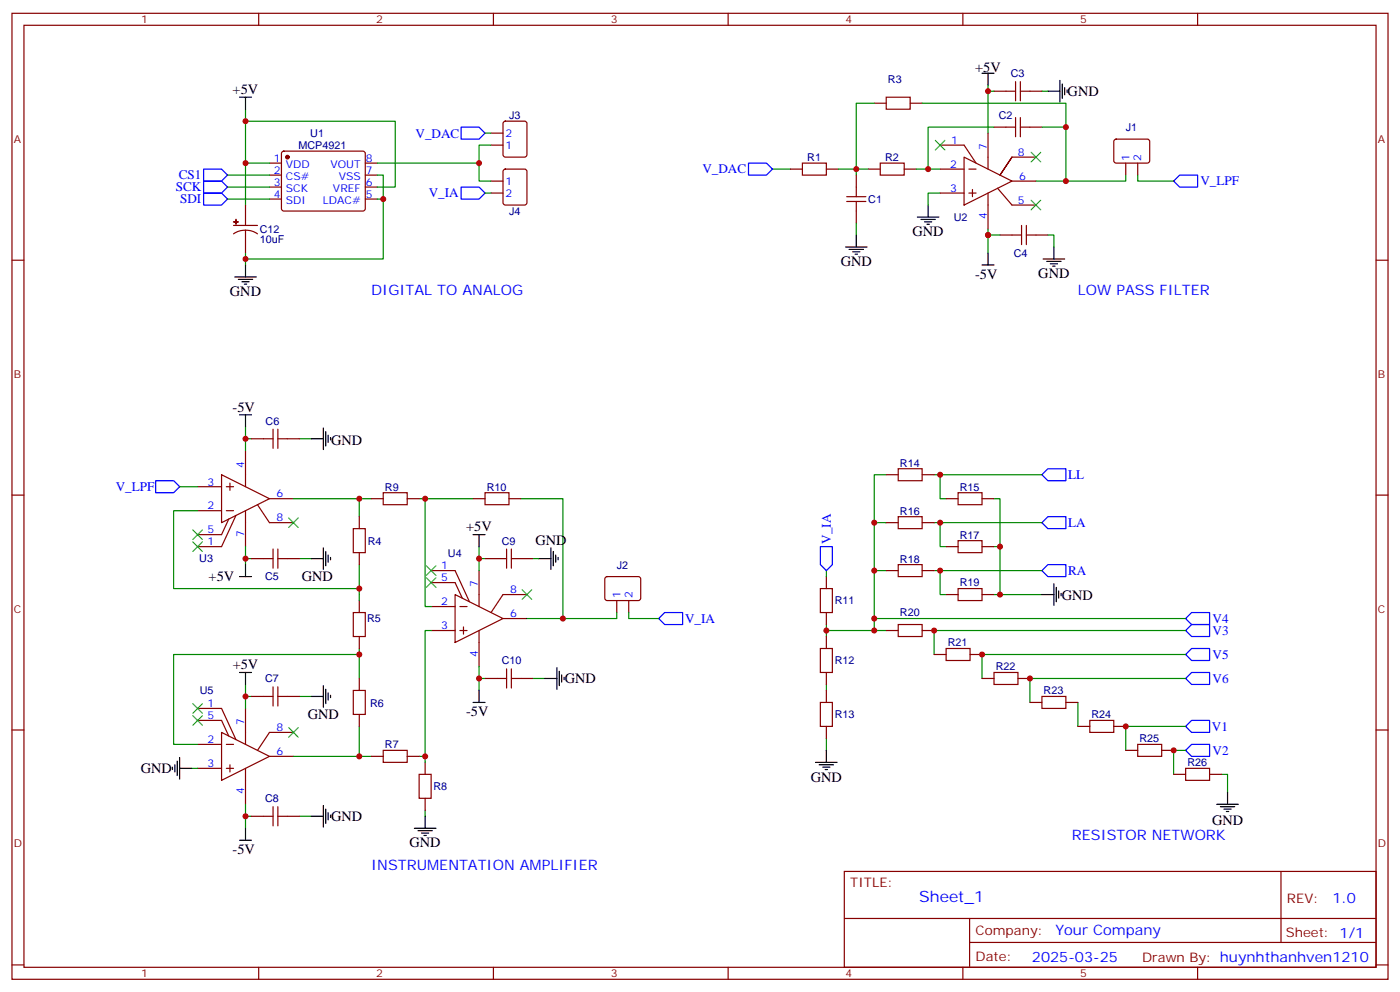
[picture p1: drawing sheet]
<svg xmlns="http://www.w3.org/2000/svg" width="412mm" height="292mm" viewBox="0 0 412 292" stroke-linecap="round" stroke-linejoin="round" font-family="sans-serif">
<g fill="none" stroke="#870000" stroke-width=".35">
<path d="M3.5 3.9h405.4v284.4h-405.4zM7.1 7.4h398.2v277.3h-398.2zM76.2 3.9v3.5M145.3 3.9v3.5M214.5 3.9v3.5M283.6 3.9v3.5M352.8 3.9v3.5M144.6 39.2h3.6M148.4 35.9l.5-.2h5.6l.7 .4v9.4l-.4 .7h-5.9l-.7-.4v-9.4zM257.5 30.4h3.6M261.1 28.6h7v3.5h-7zM268.1 30.4h3.5"/>
<path d="M291 39.2v10.6M292.8 37.4h6.4M292.8 26.8h6.4M299.2 24v5.7M299.2 34.6v5.7M300.6 24v5.7M300.6 34.6v5.7M300.6 37.4h6.3M300.6 26.8h6.3M79.4 48h3.5M79.4 51.5h3.5M79.4 55.1h3.5"/>
<path d="M79.4 58.6h3.5M83.1 44.7l.5-.2h23.3l.5 .2 .2 .5-.1 16.5-.6 .4h-23.6l-.4-.7v-16.2zM107.6 48h3.5M107.6 51.5h3.5M107.6 55.1h3.5M107.6 58.6h3.5M144.6 42.7h3.6M144.6 56.8h3.6M144.6 53.3h3.6M148.4 50l.5-.2h5.6l.7 .4v9.5l-.4 .6-5.9 .1-.7-.5v-9.4zM232.8 49.8h3.6M236.4 48h7v3.5h-7z"/>
<path d="M243.4 49.8h3.5M249.4 59.3h5.7M249.4 57.9h5.7M252.2 51.5v6.4M252.2 59.3v6.4M255.8 49.8h3.5M259.3 48h7v3.5h-7zM266.3 49.8h3.6M276.9 49.8h7.1M276.9 42.7h7.1l3.5 5.3M276.9 56.8h7.1M284 46.2l14.1 7.1-14.1 7.1z"/>
<path d="M285.4 49.8h2.1M285.4 56.8h2.1M286.5 55.8v2.1M291 56.8v10.6M293.9 55.4l4.2 5h7.1M294.6 51.5l3.5-5.3-3.5 5.3M298.1 46.2h7.1M298.1 53.3h7.1M328.3 41.2l.5-.2h9.4l.5 .7-.1 5.9-.6 .4-9.5-.1-.4-.6v-5.6zM331.6 48v3.5M335.1 48v3.5M3.5 76.6h3.6"/>
<path d="M68.8 66.4h7M72.3 67.8l1.9 .2 1.6 .8M72.3 67.8l-1.8 .2-1.7 .8M72.3 60.4v6M72.3 67.8v6.7M294.6 69.2h6.3M300.9 66.4v5.6M302.3 69.2h6.4M302.3 66.4v5.6M405.3 76.6h3.6M65.3 139.7l14.1 7.1-14.1 7zM72.3 132.7v10.6"/>
<path d="M74.1 129.2h6.3M80.4 126.3v5.7M81.8 126.3v5.7M81.8 129.2h6.4M261.1 139.7h3.5M264.6 138h7v3.5h-7zM271.6 139.7h3.6M3.5 145.7h3.6M58.2 150.3h7.1M58.2 143.3h7.1M66.7 150.3h2.1M66.7 143.3h2.1"/>
<path d="M67.4 152.8l-2.1 4.6h-7.1M67.7 142.2v2.1M69.5 151.7l-4.2 9.2h-7.1M72.3 150.3v10.6M75.8 148.6l3.6 5.2h7M79.4 146.8h7M104.1 155.6h3.5v7.1h-3.5zM105.8 152.1v3.5M109.4 146.8h3.5M112.9 145h7v3.6h-7zM119.9 146.8h3.6M139.3 146.8h3.6"/>
<path d="M142.9 145h7v3.6h-7zM149.9 146.8h3.6M261.1 153.8h3.5M264.6 152.1h7v3.5h-7zM271.6 153.8h3.6M278.7 146.8h3.5M282.2 159.1h7.1v3.6h-7.1zM282.2 145h7.1v3.6h-7.1zM289.3 146.8h3.5M405.3 145.7h3.6M74.1 164.4h6.3M80.4 161.6v5.7"/>
<path d="M81.8 164.4h6.4M81.8 161.6v5.7M105.8 162.7v3.5M105.8 176.8v3.5M127 178.5h7.1M127 171.5h7.1l2.1 4.6M127 168h7.1l4.2 9.1M134.1 175l14.1 7.1-14.1 7zM135.5 178.5h2.1M141.1 168v10.5M142.9 164.4h6.3M149.2 161.6v5.7"/>
<path d="M150.6 161.6v5.7M150.6 164.4h6.4M155.2 175h-7l-3.6 5.3M178.4 169.9l.5-.2 9.4 .1 .4 .6v5.9l-.7 .5-9.4-.1-.4-.6v-5.7zM181.7 176.8v3.5M185.2 176.8v3.5M241.7 173.2h3.5v7.1h-3.5zM243.4 169.7v3.5M261.1 168h3.5M264.6 166.2h7v3.5h-7zM271.6 168h3.6M278.7 160.9h3.5"/>
<path d="M278.7 175h3.5M282.2 173.2h7.1v3.6h-7.1zM289.3 160.9h3.5M289.3 175h3.5M104.1 180.3h3.5v7.1h-3.5zM105.8 187.4v3.5M105.8 199.7v3.5M127 185.6h7.1M135.5 185.6h2.1M136.5 184.5v2.2M141.1 185.6v10.6M142.9 199.7h6.3"/>
<path d="M148.2 182.1h7M149.2 196.9v5.6M150.6 199.7h6.4M150.6 196.9v5.6M241.7 190.9h3.5v7h-3.5zM243.4 180.3v3.5M243.4 187.4v3.5M243.4 197.9v3.6M261.1 185.6h3.5M264.6 183.8h7v3.6h-7zM271.6 185.6h3.6M275.2 192.7h3.5"/>
<path d="M278.7 190.9h7.1v3.5h-7.1zM285.8 192.7h3.5M289.3 199.7h3.5M292.8 197.9h7.1v3.6h-7.1zM299.9 199.7h3.5M3.5 214.9h3.6M58.2 219.1h7.1M58.2 212.1h7.1l2.1 4.5M58.2 208.5h7.1l4.2 9.2M65.3 215.6l14.1 7-14.1 7.1zM66.7 219.1h2.1M72.3 208.5v10.6"/>
<path d="M74.1 205h6.3M80.4 202.2v5.6M81.8 202.2v5.6M81.8 205h6.4M86.4 215.6h-7l-3.6 5.3M104.1 203.2h3.5v7.1h-3.5zM105.8 210.3v3.5M241.7 206.8h3.5v7h-3.5zM243.4 203.2v3.6M243.4 213.8v3.5M303.4 206.8h3.5M306.9 205h7.1v3.5h-7.1z"/>
<path d="M314 206.8h3.5M317.5 213.8h3.5M321 212.1h7.1v3.5h-7.1zM328.1 213.8h3.5M335.1 219.1h7.1v3.5h-7.1zM405.3 214.9h3.6M58.2 226.2h7.1M66.7 226.2h2.1M67.7 225.1v2.1M72.3 226.2v10.5M79.4 222.6h7M80.4 237.5v5.6"/>
<path d="M81.8 237.5v5.6M109.4 222.6h3.5M112.9 220.9h7v3.5h-7zM119.9 222.6h3.6M123.5 227.9h3.5v7.1h-3.5zM125.2 224.4v3.5M125.2 235v3.5M331.6 220.9h3.5M342.2 220.9h3.5M345.7 227.9h3.5M349.2 226.2h7.1v3.5h-7.1zM356.3 227.9h3.5"/>
<path d="M74.1 240.3h6.3M81.8 240.3h6.4M248.7 256.5h156.6v28.2h-156.6zM377.3 256.5v20.9M248.7 270.4h156.5M285.6 277.4h119.6M285.6 270.4v14.1M3.5 284h3.6M76.2 284.7v3.6M145.3 284.7v3.6M214.5 284.7v3.6M283.6 284.7v3.6"/>
<path d="M352.8 284.7v3.6M405.3 284h3.6"/>
</g>
<g fill="#870000" stroke="#870000" stroke-width=".35">
<path d="M68.8 65.3h1.4z"/>
<path d="M69.5 64.6v1.4z"/>
<circle cx="84.7" cy="46.2" r=".53"/>
</g>
<g fill="none" stroke="#008700" stroke-width=".35">
<path d="M72.3 32.1v15.9h7.1M72.3 35.7h44.1v19.4h-5.3M142.9 39.2h1.7M257.5 30.4h-5.3v21.1M271.6 30.4h42.4v22.9h-8.8M291 25.1v14.1M291 26.8h1.8M292.8 37.4h-19.4v12.4M306.9 37.4h7.1M306.9 26.8h1.8M67 58.6h12.4M67 55.1h12.4"/>
<path d="M67 51.5h12.4M72.3 48v12.4M111.1 51.5h1.8v24.7h-40.6M111.1 58.6h1.8M111.1 48h30M142.9 56.8h1.7M144.6 42.7h-3.5v10.6h3.5M227.5 49.8h5.3M246.9 49.8h8.9M269.9 49.8h7M276.9 56.8h-3.5v3.6M331.6 51.5v1.8h-17.6"/>
<path d="M335.1 51.5v1.8h10.6M72.3 74.5v3.5M252.2 65.7v3.5M291 67.4v7.1M291 69.2h3.6M308.7 69.2h1.7v3.5M72.3 125.6v7.1M72.3 129.2h1.8M88.2 129.2h3.5M261.1 139.7h-3.6v14.1M275.2 139.7h1.7v7.1h1.8M276.9 139.7h30"/>
<path d="M52.9 143.3h5.3M58.2 150.3h-7v22.9h54.6v3.6M86.4 146.8h23M105.8 146.8v5.3M123.5 146.8h1.7v31.7h1.8M125.2 146.8h14.1M153.5 146.8h12.3v35.3h-10.6M261.1 153.8h-3.6v14.2h3.6M275.2 153.8h1.7v7.1h1.8M276.9 153.8h30M292.8 146.8h1.8v14.1h-1.8M72.3 160.9v5.3"/>
<path d="M72.3 164.4h1.8M88.2 164.4h3.5M105.8 166.2v7M141.1 164.4h1.8M141.1 160.9v7.1M157 164.4h1.7M243.4 168v1.7M257.5 168v17.6h3.6M275.2 168h1.7v7h1.8M276.9 168h30M294.6 160.9v14.1h-1.8M294.6 175h12.3"/>
<path d="M105.8 192.7h-54.6v26.4h7M105.8 190.9v8.8M127 185.6h-1.8v37h-1.7M141.1 199.7h1.8M141.1 196.2v7M157 199.7h3.5M181.7 180.3v1.8h-15.9M185.2 180.3v1.8h8.8M243.4 183.8v3.6M243.4 185.6h14.1M257.5 182.1h91.7M349.2 199.7h-45.8v7.1"/>
<path d="M349.2 192.7h-59.9v7M349.2 185.6h-74v7.1M72.3 201.5v7M72.3 205h1.8M88.2 205h3.5M105.8 213.8v8.8M243.4 201.5v1.7M243.4 217.3v3.6M317.5 206.8v7M349.2 213.8h-17.6v7.1M56.4 226.2h1.8M72.3 236.7v7.1"/>
<path d="M86.4 222.6h23M125.2 222.6v1.8M125.2 238.5v1.8M349.2 220.9h-3.5v7M359.8 227.9h1.8v5.3M72.3 240.3h1.8M88.2 240.3h3.5"/>
</g>
<g fill="none" stroke="#000" stroke-width=".35">
<path d="M70.6 28.6h3.5M72.3 28.6v3.5M289.3 21.6h3.5M291 21.6v3.5M308.7 26.8h3.5M312.2 23.7v6.3M312.9 24.7v4.3M313.6 25.8v2.1M314.3 26.5v.7M72.3 78v3.5M249.1 72.7h6.3M250.1 73.4h4.3"/>
<path d="M251.2 74.1h2.1M251.9 74.8h.7M252.2 69.2v3.5M270.2 63.9h6.4M271.3 64.6h4.2M272.3 65.3h2.2M273 66h.8M273.4 60.4v3.5M289.3 78h3.5M291 74.5v3.5M307.3 76.2h6.3M308.3 76.9h4.3"/>
<path d="M309.4 77.6h2.1M310.1 78.4h.7M310.4 72.7v3.5M69.1 81.5h6.4M70.2 82.2h4.2M71.3 82.9h2.1M72 83.6h.7M70.6 122.1h3.5M72.3 122.1v3.5M91.7 129.2h3.5M95.2 126v6.3M96 127v4.3"/>
<path d="M96.7 128.1v2.1M97.4 128.8v.7M139.3 157.4h3.6M141.1 157.4v3.5M70.6 169.7h3.5M72.3 166.2v3.5M91.7 164.4h3.5M95.2 161.3v6.3M96 162.3v4.2M96.7 163.4v2.1M97.4 164.1v.7M158.7 164.4h3.6"/>
<path d="M162.3 161.3v6.3M163 162.3v4.2M163.7 163.4v2.1M164.4 164.1v.7M306.9 175h3.5M310.4 171.8v6.4M311.1 172.9v4.2M311.9 174v2.1M312.6 174.7v.7M70.6 197.9h3.5M72.3 197.9v3.6M160.5 199.7h3.5"/>
<path d="M164 196.5v6.4M164.7 197.6v4.2M165.5 198.6v2.2M166.2 199.4v.7M91.7 205h3.5M95.2 201.8v6.4M96 202.9v4.2M96.7 203.9v2.2M97.4 204.6v.8M139.3 206.8h3.6M141.1 203.2v3.6M50.8 225.8v.7"/>
<path d="M51.5 225.1v2.1M52.2 224v4.3M52.9 226.2h3.5M52.9 223v6.3M95.2 237.1v6.4M96 238.2v4.2M96.7 239.2v2.1M97.4 239.9v.7M240.2 224.4h6.4M241.3 225.1h4.2M242.4 225.8h2.1M243.1 226.5h.7"/>
<path d="M243.4 220.9v3.5M358.4 236.7h6.4M359.5 237.5h4.2M360.5 238.2h2.2M361.2 238.9h.7M361.6 233.2v3.5M70.6 247.3h3.5M72.3 243.8v3.5M91.7 240.3h3.5M122.1 243.8h6.3M123.1 244.5h4.3M124.2 245.2h2.1"/>
<path d="M124.9 245.9h.7M125.2 240.3v3.5"/>
</g>
<g fill="none" stroke="#00f" stroke-width=".35">
<path d="M135.8 37.4h5.3l1.8 1.8-1.8 1.8h-5.3zM60 49.8h5.3l1.7 1.7-1.7 1.8h-5.3zM60 53.3h5.3l1.7 1.8-1.7 1.7h-5.3zM60 56.8h5.3l1.7 1.8-1.7 1.8h-5.3zM135.8 55.1h5.3l1.8 1.7-1.8 1.8h-5.3zM220.5 48h5.3l1.7 1.8-1.7 1.7h-5.3zM345.7 53.3l1.8-1.8h5.3v3.6h-5.3zM306.9 139.7l1.8-1.7h5.3v3.5h-5.3zM45.9 141.5h5.3l1.7 1.8-1.7 1.7h-5.3zM306.9 153.8l1.8-1.7h5.3v3.5h-5.3zM241.7 160.9h3.5v5.3l-1.8 1.8-1.7-1.8zM306.9 168l1.8-1.8h5.3v3.5h-5.3z"/>
<path d="M194 182.1l1.8-1.8h5.3v3.5h-5.3zM349.2 199.7l1.8-1.8h5.3v3.6h-5.3zM349.2 192.7l1.8-1.8h5.3v3.5h-5.3zM349.2 182.1l1.8-1.8h5.3v3.5h-5.3zM349.2 185.6l1.8-1.8h5.3v3.6h-5.3zM349.2 213.8l1.8-1.7h5.3v3.5h-5.3zM349.2 220.9l1.8-1.8h5.3v3.5h-5.3z"/>
</g>
<g fill="none" stroke="#3c3" stroke-width=".35">
<path d="M275.5 41.3l2.8 2.8M278.3 41.3l-2.8 2.8M303.7 58.9l2.9 2.9M303.7 44.8l2.9 2.9M306.6 58.9l-2.9 2.9M306.6 44.8l-2.9 2.9M56.8 159.5l2.8 2.8M56.8 156l2.8 2.8M59.6 159.5l-2.8 2.8M59.6 156l-2.8 2.8M85 152.4l2.8 2.9M87.8 152.4l-2.8 2.9"/>
<path d="M125.6 170.1l2.8 2.8M125.6 166.5l2.8 2.9M128.4 170.1l-2.8 2.8M128.4 166.5l-2.8 2.9M153.8 173.6l2.8 2.8M156.6 173.6l-2.8 2.8M56.8 207.1l2.8 2.8M56.8 210.6l2.8 2.9M59.6 207.1l-2.8 2.8M59.6 210.6l-2.8 2.9M85 214.2l2.8 2.8M87.8 214.2l-2.8 2.8"/>
</g>
<g fill="#c00">
<circle cx="72.3" cy="35.7" r=".88"/>
<circle cx="72.3" cy="48" r=".88"/>
<circle cx="243.4" cy="185.6" r=".88"/>
<circle cx="72.3" cy="76.2" r=".88"/>
<circle cx="112.9" cy="58.6" r=".88"/>
<circle cx="291" cy="26.8" r=".88"/>
<circle cx="291" cy="69.2" r=".88"/>
<circle cx="314" cy="37.4" r=".88"/>
<circle cx="252.2" cy="49.8" r=".88"/>
<circle cx="273.4" cy="49.8" r=".88"/>
<circle cx="125.2" cy="146.8" r=".88"/>
<circle cx="105.8" cy="192.7" r=".88"/>
<circle cx="105.8" cy="222.6" r=".88"/>
<circle cx="105.8" cy="146.8" r=".88"/>
<circle cx="141.1" cy="199.7" r=".88"/>
<circle cx="141.1" cy="164.4" r=".88"/>
<circle cx="72.3" cy="240.3" r=".88"/>
<circle cx="72.3" cy="205" r=".88"/>
<circle cx="72.3" cy="129.2" r=".88"/>
<circle cx="72.3" cy="164.4" r=".88"/>
<circle cx="314" cy="53.3" r=".88"/>
<circle cx="125.2" cy="222.6" r=".88"/>
<circle cx="105.8" cy="173.2" r=".88"/>
<circle cx="257.5" cy="182.1" r=".88"/>
<circle cx="345.7" cy="220.9" r=".88"/>
<circle cx="331.6" cy="213.8" r=".88"/>
<circle cx="303.4" cy="199.7" r=".88"/>
<circle cx="289.3" cy="192.7" r=".88"/>
<circle cx="275.2" cy="185.6" r=".88"/>
<circle cx="257.5" cy="168" r=".88"/>
<circle cx="294.6" cy="175" r=".88"/>
<circle cx="276.9" cy="168" r=".88"/>
<circle cx="276.9" cy="153.8" r=".88"/>
<circle cx="276.9" cy="139.7" r=".88"/>
<circle cx="257.5" cy="153.8" r=".88"/>
<circle cx="294.6" cy="160.9" r=".88"/>
<circle cx="257.5" cy="185.6" r=".88"/>
<circle cx="165.8" cy="182.1" r=".88"/>
<circle cx="141.1" cy="48" r=".88"/>
</g>
<text font-size="4.6" fill="#00f" x="270.8" y="265.5">Sheet_1</text>
<g font-size="4.2">
<text x="287.3" y="21.2">+5V</text>
<text x="68.5" y="27.5">+5V</text>
<text x="314.5" y="28.3">GND</text>
<text x="268.8" y="69.5">GND</text>
<text x="247.6" y="78.4">GND</text>
<text x="287.3" y="82">-5V</text>
<text x="305.9" y="81.9">GND</text>
<text x="67.7" y="87.2">GND</text>
<text x="68.5" y="121.3">-5V</text>
<text x="97.5" y="130.9">GND</text>
<text x="137.3" y="156.3">+5V</text>
<text x="157.7" y="160.6">GND</text>
<text x="61.4" y="171.1">+5V</text>
<text x="88.9" y="171.1">GND</text>
<text x="312.7" y="176.5">GND</text>
<text x="68.5" y="196.8">+5V</text>
<text x="166.3" y="201.1">GND</text>
<text x="90.7" y="211.7">GND</text>
<text x="137.3" y="210.7">-5V</text>
<text x="41.5" y="227.6">GND</text>
<text x="238.8" y="230">GND</text>
<text x="97.5" y="241.7">GND</text>
<text x="357" y="242.8">GND</text>
<text x="68.5" y="251.3">-5V</text>
<text x="120.6" y="249.4">GND</text>
</g>
<g font-size="4.2" fill="#00f">
<text x="109.4" y="86.8">DIGITAL TO ANALOG</text>
<text x="317.5" y="86.8">LOW PASS FILTER</text>
<text x="315.7" y="247.3">RESISTOR NETWORK</text>
<text x="109.4" y="256.2">INSTRUMENTATION AMPLIFIER</text>
<text x="392.5" y="265.8">1.0</text>
<text x="310.9" y="275.3">Your Company</text>
<text x="304" y="283.1">2025-03-25</text>
</g>
<g font-size="3.9" fill="#00f">
<text x="122.4" y="40.5">V_DAC</text>
<text x="52.6" y="52.8">CS1</text>
<text x="206.9" y="51">V_DAC</text>
<text x="51.8" y="56.3">SCK</text>
<text x="53.1" y="59.8">SDI</text>
<text x="126.3" y="58">V_IA</text>
<text x="353.6" y="54.6">V_LPF</text>
<text x="314.7" y="141">LL</text>
<text x="34.1" y="144.4">V_LPF</text>
<text x="314.6" y="155.1">LA</text>
<text x="244.7" y="160" transform="rotate(-90 244.7 160)">V_IA</text>
<text x="314.6" y="169.2">RA</text>
<text x="201.8" y="183.3">V_IA</text>
<text x="357.2" y="183.5">V4</text>
<text x="357.2" y="187">V3</text>
<text x="357.2" y="194.1">V5</text>
<text x="357.2" y="201.2">V6</text>
<text x="357" y="215.1">V1</text>
<text x="357.2" y="222.3">V2</text>
</g>
<g font-size="3.9" fill="#800">
<text x="250.5" y="261.1">TITLE:</text>
<text x="379.1" y="265.8">REV:</text>
<text x="287.4" y="275.3">Company:</text>
<text x="378.7" y="275.9">Sheet: 1/1</text>
<text x="287.4" y="283">Date:</text>
<text x="336.4" y="283.1">Drawn By: huynhthanhven1210</text>
</g>
<g font-size="3.2" fill="#800">
<text x="41.6" y="6.9">1</text>
<text x="110.8" y="6.9">2</text>
<text x="179.9" y="6.9">3</text>
<text x="249.1" y="6.9">4</text>
<text x="318.2" y="6.9">5</text>
<text x="4.1" y="42">A</text>
<text x="405.9" y="42">A</text>
<text x="4.1" y="111.2">B</text>
<text x="405.9" y="111.2">B</text>
<text x="4.1" y="180.3">C</text>
<text x="405.9" y="180.3">C</text>
<text x="4.1" y="249.4">D</text>
<text x="405.9" y="249.4">D</text>
<text x="41.6" y="287.7">1</text>
<text x="110.8" y="287.7">2</text>
<text x="179.9" y="287.7">3</text>
<text x="249.1" y="287.7">4</text>
<text x="318.2" y="287.7">5</text>
</g>
<g font-size="3.2" fill="#000080">
<text x="297.8" y="22.7">C3</text>
<text x="261.6" y="24.4">R3</text>
<text x="150" y="35">J3</text>
<text x="294.2" y="35">C2</text>
<text x="91.4" y="40.3">U1</text>
<text x="331.6" y="38.6">J1</text>
<text x="87.9" y="43.9">MCP4921</text>
<text x="237.8" y="47.4">R1</text>
<text x="260.7" y="47.4">R2</text>
<text x="255.8" y="59.8">C1</text>
<text x="150" y="63.3">J4</text>
<text x="281" y="65">U2</text>
<text x="76.6" y="71.6">10uF</text>
<text x="76.6" y="68.5">C12</text>
<text x="298.6" y="75.6">C4</text>
<text x="78.2" y="125">C6</text>
<text x="265.1" y="137.4">R14</text>
<text x="113.4" y="144.4">R9</text>
<text x="143.4" y="144.4">R10</text>
<text x="282.7" y="144.4">R15</text>
<text x="265.1" y="151.5">R16</text>
<text x="108.3" y="160.3">R4</text>
<text x="147.8" y="160.3">C9</text>
<text x="282.7" y="158.5">R17</text>
<text x="58.7" y="165.6">U3</text>
<text x="132" y="163.9">U4</text>
<text x="181.7" y="167.4">J2</text>
<text x="265.1" y="165.6">R18</text>
<text x="78.1" y="170.9">C5</text>
<text x="282.7" y="172.6">R19</text>
<text x="245.9" y="177.9">R11</text>
<text x="108.1" y="183.2">R5</text>
<text x="265.1" y="181.5">R20</text>
<text x="279.2" y="190.3">R21</text>
<text x="147.8" y="195.6">C10</text>
<text x="245.9" y="195.6">R12</text>
<text x="293.3" y="197.3">R22</text>
<text x="78.1" y="200.9">C7</text>
<text x="58.8" y="204.4">U5</text>
<text x="109" y="208">R6</text>
<text x="307.4" y="204.4">R23</text>
<text x="245.9" y="211.4">R13</text>
<text x="321.5" y="211.4">R24</text>
<text x="113.4" y="220.3">R7</text>
<text x="335.6" y="218.5">R25</text>
<text x="349.8" y="225.6">R26</text>
<text x="127.7" y="232.6">R8</text>
<text x="78.1" y="236.1">C8</text>
</g>
<g font-size="3.2" fill="#00f">
<text x="148.9" y="40.3">2</text>
<text x="80.7" y="47.7">1</text>
<text x="107.8" y="47.7">8</text>
<text x="148.9" y="43.8">1</text>
<text x="280.2" y="42.4">1</text>
<text x="290.7" y="44.1" transform="rotate(-90 290.7 44.1)">7</text>
<text x="299.9" y="45.9">8</text>
<text x="332.7" y="47.3" transform="rotate(-90 332.7 47.3)">1</text>
<text x="336.2" y="47.3" transform="rotate(-90 336.2 47.3)">2</text>
<text x="80.7" y="51.2">2</text>
<text x="84.2" y="49.4">VDD</text>
<text x="84.2" y="53">CS#</text>
<text x="97.3" y="49.4">VOUT</text>
<text x="99.8" y="53">VSS</text>
<text x="107.8" y="51.2">7</text>
<text x="279.9" y="49.4">2</text>
<text x="300.2" y="53">6</text>
<text x="80.7" y="54.7">3</text>
<text x="80.7" y="58.2">4</text>
<text x="84.2" y="56.5">SCK</text>
<text x="98.1" y="56.5">VREF</text>
<text x="107.8" y="58.2">5</text>
<text x="107.8" y="54.7">6</text>
<text x="148.9" y="54.4">1</text>
<text x="148.9" y="57.9">2</text>
<text x="279.9" y="56.5">3</text>
<text x="84.2" y="60">SDI</text>
<text x="95.1" y="60">LDAC#</text>
<text x="290.7" y="64.5" transform="rotate(-90 290.7 64.5)">4</text>
<text x="299.9" y="60">5</text>
<text x="72" y="137.6" transform="rotate(-90 72 137.6)">4</text>
<text x="61.1" y="142.9">3</text>
<text x="61.1" y="150">2</text>
<text x="81.5" y="146.4">6</text>
<text x="81.5" y="153.5">8</text>
<text x="61.1" y="160.5">1</text>
<text x="61.1" y="157">5</text>
<text x="72" y="158" transform="rotate(-90 72 158)">7</text>
<text x="129.9" y="167.6">1</text>
<text x="129.9" y="171.1">5</text>
<text x="140.8" y="172.9" transform="rotate(-90 140.8 172.9)">7</text>
<text x="129.9" y="178.2">2</text>
<text x="150.3" y="174.7">8</text>
<text x="182.7" y="176.1" transform="rotate(-90 182.7 176.1)">1</text>
<text x="186.3" y="176.1" transform="rotate(-90 186.3 176.1)">2</text>
<text x="129.9" y="185.2">3</text>
<text x="150.3" y="181.7">6</text>
<text x="140.8" y="193.3" transform="rotate(-90 140.8 193.3)">4</text>
<text x="61.1" y="208.2">1</text>
<text x="61.1" y="211.7">5</text>
<text x="72" y="213.5" transform="rotate(-90 72 213.5)">7</text>
<text x="81.5" y="215.2">8</text>
<text x="61.1" y="218.8">2</text>
<text x="61.1" y="225.8">3</text>
<text x="81.5" y="222.3">6</text>
<text x="72" y="233.8" transform="rotate(-90 72 233.8)">4</text>
</g>
</svg>
